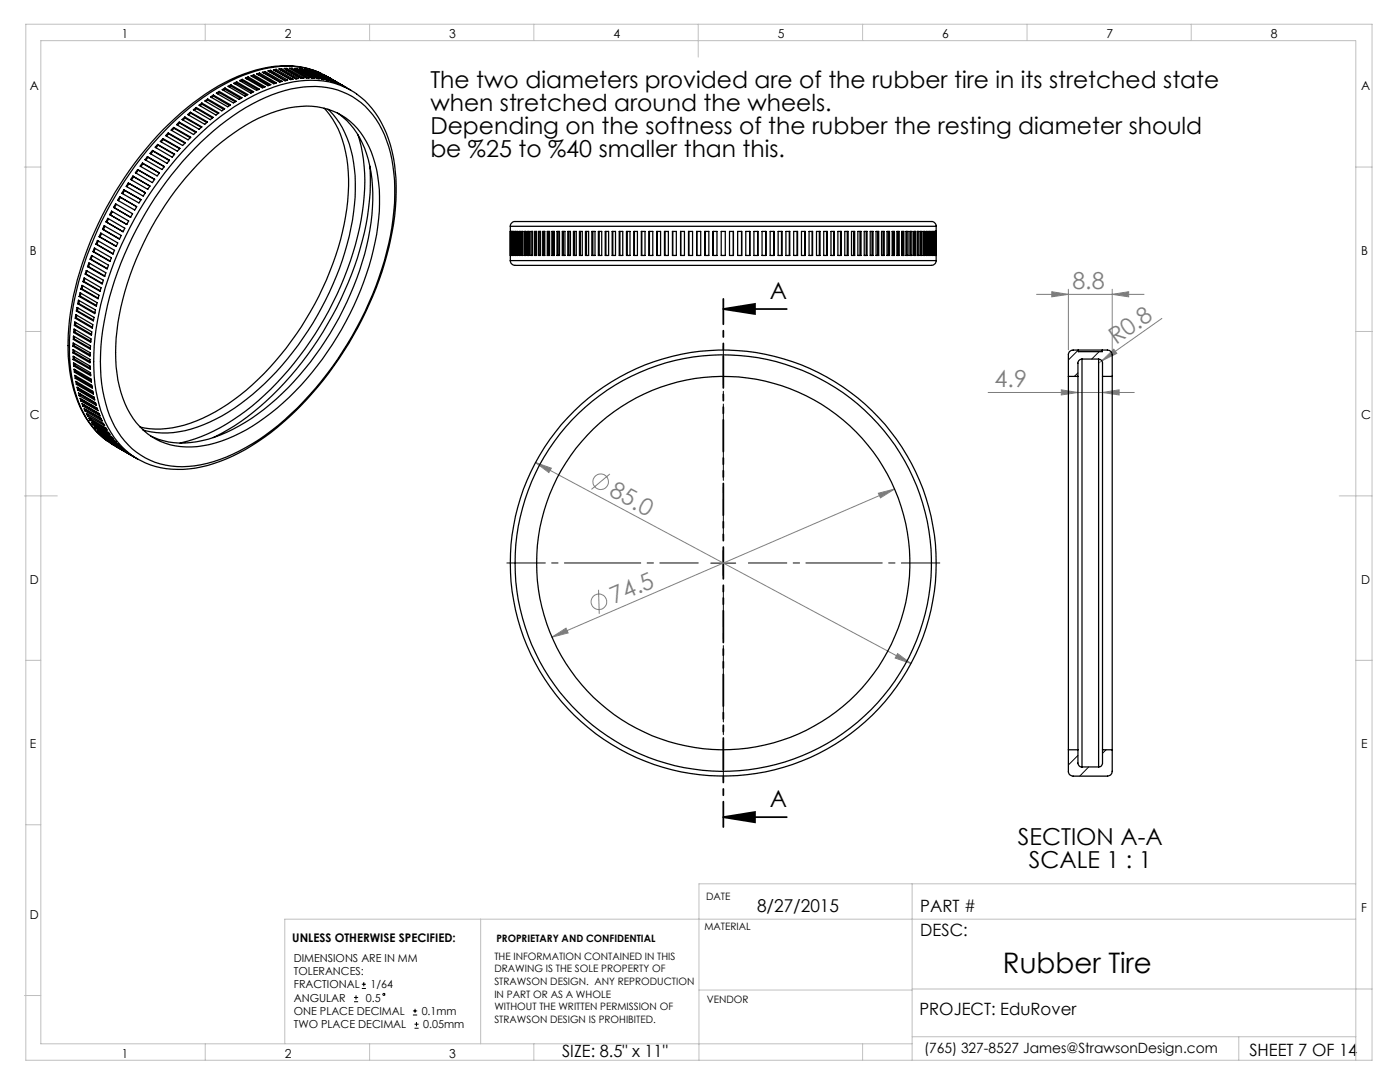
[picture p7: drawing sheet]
<svg xmlns="http://www.w3.org/2000/svg" width="279mm" height="216mm" viewBox="0 0 279 216" stroke-linecap="round" stroke-linejoin="round" font-family="sans-serif">
<g fill="none" stroke="#808080" stroke-width=".2">
<path d="M206.9 58.7h21.4M209.9 58.2l3.3 .5-3.3 .5zM213.2 57.7v12.1M222 58.7l3.2-.5v1zM222 57.7v12.1M197.2 78.3h29.2M211.8 77.8l3.3 .5-3.3 .5zM219.9 72l2.4-2.3 .6 .8zM219.9 72l-.6 .5M220 78.3l3.3-.5v1zM231.9 63.5l-12 8.5M106.9 92.3l74.9 40.1"/>
<path d="M106.9 92.3l3.1 1.1-.5 .9zM121.7 94.6l-3.7 3M175.3 98.4l3.2-.8-2.8 1.7zM178.5 97.6l-68.4 29.5M119.5 117.7l.1 4.8M110.1 127.1l2.9-1.8 .4 1zM179.1 130.4l2.7 2-3.2-1.1z"/>
<circle cx="119.9" cy="96.1" r="1.55"/>
<circle cx="119.5" cy="120.1" r="1.56"/>
</g>
<g fill="none" stroke="#000" stroke-width=".2">
<path d="M141.9 112.4h4.9M144.3 109.9v5M70.7 199.9h.8M70.7 199h.8M71 198.6v.9M72.2 197.2h.8M72.2 196.4h.8M72.6 196v.8M82.4 202.5h.9M82.4 201.7h.9M82.7 205.2h.8M82.7 204.4h.8"/>
<path d="M82.8 201.3v.8M83.1 203.9v.9"/>
<circle cx="76.6" cy="198.4" r=".21"/>
</g>
<path d="M144.3 61.7l6.4-1.1v2.1zM144.3 61.7h12.7M144.3 163.1l6.4-1.1v2.1zM144.3 163.1h12.7" fill="none" stroke="#000" stroke-width=".35"/>
<path d="M139.4 112.3h-38.2M144.4 107.3v-38.2M144.4 117.3v38.2M149.4 112.3h38.2" fill="none" stroke="#000" stroke-width=".2" stroke-dasharray="15.2 1.3 1.3 1.3" stroke-dashoffset="7.6"/>
<path d="M144.4 59.6v105.4" fill="none" stroke="#000" stroke-width=".35" stroke-dasharray="6.3 1.3 1.3 1.3 1.3 1.3" stroke-dashoffset="1.3"/>
<g fill="none" stroke="#c0c0c0" stroke-width=".2">
<path d="M5.2 4.8h268.6v206.8h-268.6zM41 4.8v3.3M73.8 4.8v3.3M106.5 4.8v3.3M139.3 4.8v6.6M172.2 4.8v3.3M205 4.8v3.3M237.7 4.8v3.3M4.9 33.3h3.2M270.5 33.3h3.3M5.2 66.1h2.9M270.5 66.1h3.3"/>
<path d="M4.9 99h6.5M267.3 99h6.5M5.2 131.8h2.9M270.5 131.8h3.3M5.2 164.6h2.9M182 176.4v35.2M270.6 176.4h-131.1v35.2M4.9 198.6h3.2M95.9 183.4v24.9M139.5 197.6h42.5M182 197.3h91.8M270.6 183.4h-213.8v24.9"/>
<path d="M41 208.3v3.3M73.8 208.3v3.3M106.5 208.3v3.3M172.2 208.3v3.3M182 208.3h-173.9v-200.2h262.4l.1 203.5M182 206.9h88.6M247.2 206.9v4.7"/>
</g>
<path d="M144.3 61.7l6.4-1.1v2.1zM144.3 163.1l6.4-1.1v2.1z" fill="#000"/>
<g fill="#808080">
<path d="M219.9 72l2.4-2.3 .6 .8z"/>
<path d="M179.1 130.4l-.5 .9 3.2 1.1zM106.9 92.3l2.6 2 .5-.9z"/>
<path d="M209.9 58.2l3.3 .5-3.3 .5zM222 58.7l3.2-.5v1z"/>
<path d="M175.3 98.4l.4 .9 2.8-1.7zM110.1 127.1l3.3-.8-.4-1z"/>
<path d="M211.8 77.8l3.3 .5-3.3 .5zM220 78.3l3.3-.5v1z"/>
</g>
<g fill="none" stroke="#000" stroke-width=".25">
<path d="M41.5 20l-.4 .2M41.5 20l3.2 1.8M41.5 19.8v.2M42 19.3l.6-.3 3.4 1.9-.6 .4zM42.6 19v.2M42.6 19.2l-.4 .3M42.6 19.2l3.2 1.9M43.2 18.6l.5-.4 3.4 2-.5 .3zM43.7 18.5l-.3 .2M43.7 18.5l3.3 1.8M43.7 18.2v.3M44.3 17.9l.6-.3 3.4 1.9-.6 .3z"/>
<path d="M44.9 17.8l-.3 .2M44.9 17.8l3.2 1.8M44.9 17.6v.2M45.5 17.2l.6-.3 3.4 2-.6 .3zM46.1 17.2l-.4 .2M46.1 17.2l3.1 1.8M46.1 16.9v.3M46.7 16.6l.5-.3 3.4 2-.5 .3zM47.2 16.6l-.3 .2M47.2 16.6l3.2 1.8M47.2 16.3v.3M47.8 16.1l.6-.3 3.4 2-.6 .2z"/>
<path d="M48.4 16.1l-.4 .1M48.4 16.1l3.1 1.8M48.4 15.8v.3M49 15.6l.5-.3 3.4 2-.5 .2zM49.5 15.6l-.3 .1M49.5 15.6l3.1 1.8M49.5 15.3v.3M50.1 15.1l.6-.1 3.3 1.9-.5 .2zM50.6 15.2l-.2 .1M50.6 15.2l3.1 1.8M50.7 15l-.1 .2M51.2 14.7l.6-.1 3.4 1.9-.6 .2z"/>
<path d="M51.8 14.9h-.3M51.8 14.9l3.1 1.8M51.8 14.6v.3M52.4 14.4l.5-.1 3.4 1.9-.5 .2zM52.8 14.5l-.1 .1M52.8 14.5l3.2 1.8M52.9 14.3l-.1 .2M53.5 14.1l.5-.1 3.4 2-.5 .1zM53.9 14.3h-.1M53.9 14.3l3.1 1.8M54 14l-.1 .3M54.6 13.9l.5-.1 3.4 2-.5 .1z"/>
<path d="M55 14.1h-.1M55 14.1l3.1 1.8M55.1 13.8l-.1 .3M55.7 13.8l.5-.1 3.4 2h-.5zM56.1 14h.1M56.1 14l3 1.7M56.2 13.7l-.1 .3M56.7 13.7h.6l3.3 1.9h-.5zM57.1 13.9h.1M57.1 13.9l3 1.7M57.3 13.7l-.2 .2M57.8 13.6h.5l3.4 2h-.5z"/>
<path d="M58.3 13.6l-.1 .3M58.8 13.7h.5l3.4 1.9h-.5zM59.3 13.7l-.1 .2M59.8 13.7l.5 .1 3.4 1.9h-.5zM60.3 13.8l-.1 .1M60.8 13.8l.4 .1 3.5 2-.5-.1zM61.3 13.9l-.1 .2M61.8 14l.4 .1 3.4 2-.4-.1zM62.2 14.1v.2M62.7 14.3l3.9 2.1zM63.1 14.4v.1M63.6 14.6l3.9 2.1z"/>
<path d="M63.7 14.5a19.5 19.5 0 0 0-15 .2 48 48 0 0 0-18.5 13.7 68.7 68.7 0 0 0-16.3 35.4 33.8 33.8 0 0 0 2.1 17.4 16.9 16.9 0 0 0 5.3 6.7M64.1 14.7l-.1 .1M64.5 14.9l3.8 2.2zM64.9 15.1v.1M65.8 15.6l-.4-.3 3.7 2.2-.3-.2M65.8 15.6h.1M70 18l-4.8-2.8a16.2 16.2 0 0 0-11.5-1.7 38.3 38.3 0 0 0-18.3 10.1 69.5 69.5 0 0 0-21.1 39.4 34.8 34.8 0 0 0 1.4 17.3 16.5 16.5 0 0 0 6.9 8.5M71.2 18.7a16 16 0 0 0-12.7-2.4 39.3 39.3 0 0 0-19.6 11.4 70 70 0 0 0-19.7 38.1 34 34 0 0 0 1.8 18.4 15.6 15.6 0 0 0 16.8 9.4 34.5 34.5 0 0 0 17.4-8.2 68.9 68.9 0 0 0 23.6-42.4 34.7 34.7 0 0 0-1.7-16.4 17.6 17.6 0 0 0-5.9-7.8M23.9 39.3l-.4 .7 3.4 1.9 .4-.7M23.9 39.3l3.4 1.9M23.9 39.3l.1 .1M24 39.4l-.4 .6"/>
<path d="M24 39.4l3.3 1.8M24.7 37.9l3.5 1.9-.5 .7-3.4-1.9zM24.7 37.9l.2 .1M24.9 38l-.4 .6M24.9 38l3.2 1.9M25.6 36.5l3.4 2-.4 .6-3.4-1.9zM25.6 36.5l.2 .1M25.8 36.6l-.5 .7M25.8 36.6l3.2 1.9M26.5 35.1l3.4 2-.4 .7-3.4-2zM26.5 35.1l.2 .2M26.7 35.3l-.5 .6"/>
<path d="M26.7 35.3l3.2 1.8M27.4 33.9l3.5 1.9-.5 .6-3.4-1.9zM27.5 33.8l.1 .1M27.6 33.9l-.4 .7M27.6 33.9l3.2 1.9M28.4 32.6l3.4 2-.4 .5-3.4-1.9zM28.4 32.5l.1 .2M28.5 32.7l-.4 .5M28.5 32.7l3.3 1.8M29.4 31.3l3.4 2-.5 .5-3.4-1.9zM29.4 31.3l.1 .1M29.5 31.4l-.4 .6"/>
<path d="M29.5 31.4l3.3 1.9M30.3 30.2l.1-.2 3.4 2-.5 .6-3.3-2zM30.4 30l.2 .2M30.6 30.2l-.5 .5M30.6 30.2l3.2 1.8M31.3 29l.2-.2 3.4 2-.5 .6-3.4-2zM31.5 28.8l.1 .2M31.6 29l-.5 .5M31.6 29l3.2 1.8M32.3 27.9l.2-.2 3.4 1.9-.5 .6-3.4-2zM32.5 27.7l.1 .1M32.6 27.8l-.4 .5"/>
<path d="M32.6 27.8l3.2 1.9M33.4 26.6l.2-.1 3.4 2-.6 .5-3.3-1.9zM33.6 26.5l.1 .2M33.7 26.7l-.5 .5M33.7 26.7l3.2 1.9M34.3 25.8l.4-.4 3.4 2-.6 .5-3.4-1.9zM34.7 25.4v.2M34.7 25.6l-.4 .4M34.7 25.6l3.3 1.9M35.4 24.7l.4-.3 3.4 1.9-.6 .5-3.4-1.9zM35.8 24.4v.2M35.8 24.6l-.4 .4"/>
<path d="M35.8 24.6l3.3 1.8M36.3 23.8l.6-.4 3.4 1.9-.6 .5zM36.9 23.4v.2M36.9 23.6l-.4 .4M36.9 23.6l3.3 1.8M37.5 22.9l.5-.5 3.4 1.9-.5 .5zM38 22.4l.1 .2M38.1 22.6l-.5 .4M38.1 22.6l3.2 1.8M38.6 21.9l.6-.5 3.3 2-.5 .5zM38.8 29.6a41.9 41.9 0 0 1 18.1-11.5 16.7 16.7 0 0 1 14.3 1.8 17.4 17.4 0 0 1 6.7 10.6 42.6 42.6 0 0 1-1.2 21.5 69.5 69.5 0 0 1-21.1 32.8 35.7 35.7 0 0 1-16.8 8.2 15.1 15.1 0 0 1-16.9-10.1 36.4 36.4 0 0 1-.8-20.3 69.1 69.1 0 0 1 17.7-33zM39.2 21.4v.3"/>
<path d="M39.2 21.7l-.4 .3M39.2 21.7l3.2 1.8M39.7 21l.6-.4 3.4 1.9-.6 .5zM40.3 20.6v.2M40.3 20.8l-.4 .3M40.3 20.8l3.2 1.8M40.6 31.6a35.3 35.3 0 0 1 17.1-10.1 14.1 14.1 0 0 1 12.9 3.4 19.8 19.8 0 0 1 5.1 13 51 51 0 0 1-5.9 24.8 55.6 55.6 0 0 1-20.7 23.1 21.6 21.6 0 0 1-14.1 3.2 13.7 13.7 0 0 1-10.5-9.6 32.1 32.1 0 0 1-.7-16.5 61.5 61.5 0 0 1 16.8-31.3zM40.9 20.1l.6-.3 3.3 1.9-.5 .4zM64.7 21.6a19.7 19.7 0 0 1 4.8 12.7 50.4 50.4 0 0 1-5.9 24.8 58.3 58.3 0 0 1-18.2 21.6 24.8 24.8 0 0 1-15.5 4.8l-2-.3M65.5 21.8a18.6 18.6 0 0 1 5.2 11.9 45.8 45.8 0 0 1-4.2 23 59 59 0 0 1-19.7 24.8 25.4 25.4 0 0 1-14.5 4.9l-2.1-.2-1.7-.4M67.3 22.5a16.2 16.2 0 0 1 6.5 10.6 40.5 40.5 0 0 1-2 20.8 60.4 60.4 0 0 1-20.3 28.7 26.7 26.7 0 0 1-15.7 5.8 14.2 14.2 0 0 1-5.7-1.4M71.4 26.9a35.6 35.6 0 0 1 .4 18.6 65.3 65.3 0 0 1-22.7 36.5 34.1 34.1 0 0 1-13.2 6.4"/>
<path d="M73.8 33.2a52.4 52.4 0 0 1-5.8 26.6 63.2 63.2 0 0 1-21.2 25.2l-4.3 2.3M15.7 59.9l3.4 1.9-.2 .8-3.4-2zM16 58.4l3.4 2-.2 .7-3.4-1.9zM16 59.1l3.3 1.9M16 59.1l-.2 .1M16.2 58.5l-.2 .6M16.4 56.9l3.4 2-.2 .7-3.4-1.9zM16.4 57.6l3.2 1.9M16.4 57.6l-.2 .1M16.5 57l-.1 .6M16.8 56.2l3.2 1.8M16.8 56.2h-.2"/>
<path d="M16.8 55.5l3.4 1.9-.2 .7-3.4-1.9zM16.9 55.6l-.1 .6M17 54.7h.2M17.2 54.7l3.2 1.9M17.2 54l3.4 1.9-.2 .8-3.4-2zM17.4 54l-.2 .7M17.5 53.2h.2M17.7 53.2l3.2 1.9M17.7 52.5l3.4 1.9-.2 .8-3.4-2zM17.9 52.6l-.2 .6M18 51.7h.2M18.2 51.7l3.2 1.9"/>
<path d="M18.3 51l3.4 1.9-.3 .8-3.4-2zM18.4 51l-.2 .7M18.6 50.2h.1M18.7 50.2l3.3 1.9M18.8 49.5l3.4 1.9-.3 .8-3.3-2zM19 49.6l-.3 .6M19.2 48.7l.1 .1M19.3 48.8l3.3 1.8M19.4 48l3.5 2-.4 .7-3.3-2zM19.6 48.1l-.3 .7M19.8 47.2l.2 .1M20 47.3l3.2 1.8"/>
<path d="M20.1 46.5l3.4 2-.3 .7-3.4-2zM20.2 46.6l-.2 .7M20.5 45.8h.1M20.6 45.8l3.2 1.9M20.8 45l3.4 2-.4 .7-3.3-1.9zM21 45.1l-.4 .7M21.2 44.3h.1M21.3 44.3l3.3 1.9M21.5 43.6l3.4 1.9-.3 .7-3.4-1.9zM21.7 43.7l-.4 .6M21.9 42.8l.1 .1M22 42.9l3.3 1.9"/>
<path d="M22.3 42.1l3.4 2-.4 .7-3.4-2zM22.4 42.2l-.4 .7M22.7 41.4l.4-.7 3.4 2-.4 .7M22.7 41.4l3.4 2M22.7 41.4l.1 .1M22.8 41.5l3.3 1.9M23.2 40.8l-.4 .7M101.8 45.2a1.15 1.15 0 0 1 1.6-1h81.7a1.35 1.35 0 0 1 1.7 .7v.3M101.8 52a1.15 1.15 0 0 0 1.6 1h81.7a1.41 1.41 0 0 0 1.7-.8v-.2M101.8 46.2v4.8M101.8 45.2h85M101.8 52h85"/>
<path d="M101.8 45.2v6.8M101.9 51h.1M101.9 46.2h.1M101.9 46.2v4.8M102 46.2h.1v4.8h-.1zM102.2 46.2h.1v4.8h-.1zM102.5 46.2h.1v4.8h-.1zM102.8 46.2h.2v4.8h-.2zM103.2 46.2h.2v4.8h-.2zM103.6 46.2h.3v4.8h-.3zM104.1 46.2h.3v4.8h-.3zM104.7 46.2h.3v4.8h-.3z"/>
<path d="M105.3 46.2h.3v4.8h-.3zM105.9 46.2h.4v4.8h-.4zM106.2 46.2v4.8M106.7 46.2h.4v4.8h-.4zM107 46.2v4.8M107.5 46.2h.4v4.8h-.4zM107.7 46.2v4.8M108.3 46.2h.4v4.8h-.4zM108.5 46.2v4.8M109.2 46.2h.5v4.8h-.5zM109.5 46.2v4.8M110.1 46.2h.5v4.8h-.5z"/>
<path d="M110.4 46.2v4.8M111.2 46.2h.5v4.8h-.5zM111.4 46.2v4.8M112.2 46.2h.5v4.8h-.5zM112.4 46.2v4.8M113.3 46.2h.5v4.8h-.5zM113.5 46.2v4.8M114.4 46.2h.6v4.8h-.6zM114.7 46.2v4.8M115.6 46.2h.6v4.8h-.6zM115.8 46.2v4.8M116.8 46.2h.7v4.8h-.7z"/>
<path d="M117.1 46.2v4.8M118.1 46.2h.6v4.8h-.6zM118.3 46.2v4.8M119.4 46.2h.7v4.8h-.7zM119.6 46.2v4.8M120.8 46.2h.7v4.8h-.7zM120.9 46.2v4.8M122.2 46.2h.6v4.8h-.6zM122.3 46.2v4.8M123.6 46.2h.7v4.8h-.7zM123.7 46.2v4.8M125 46.2h.7v4.8h-.7z"/>
<path d="M125.2 46.2v4.8M126.5 46.2h.7v4.8h-.7zM126.6 46.2v4.8M128 46.2h.7v4.8h-.7zM128.1 46.2v4.8M129.5 46.2h.8v4.8h-.8zM129.6 46.2v4.8M131.1 46.2h.7v4.8h-.7zM131.2 46.2v4.8M132.6 46.2h.8v4.8h-.8zM132.7 46.2v4.8M134.2 46.2h.8v4.8h-.8z"/>
<path d="M134.3 46.2v4.8M135.8 46.2h.8v4.8h-.8zM135.9 46.2v4.8M137.4 46.2h.8v4.8h-.8zM137.5 46.2v4.8M139 46.2h.8v4.8h-.8zM140.7 46.2h.8v4.8h-.8zM140.7 46.2v4.8M142.3 46.2h.8v4.8h-.8zM143.9 46.2h.8v4.8h-.8zM145.6 46.2h.8v4.8h-.8zM147.2 46.2h.8v4.8h-.8z"/>
<path d="M148 46.2v4.8M148.8 46.2h.8v4.8h-.8zM150.5 46.2h.8v4.8h-.8zM151.2 46.2v4.8M152.1 46.2h.8v4.8h-.8zM152.8 46.2v4.8M153.7 46.2h.8v4.8h-.8zM154.4 46.2v4.8M155.3 46.2h.8v4.8h-.8zM156 46.2v4.8M156.8 46.2h.8v4.8h-.8zM157.5 46.2v4.8"/>
<path d="M158.4 46.2h.8v4.8h-.8zM159.1 46.2v4.8M159.9 46.2h.8v4.8h-.8zM160.6 46.2v4.8M161.5 46.2h.7v4.8h-.7zM162.1 46.2v4.8M162.9 46.2h.8v4.8h-.8zM163.5 46.2v4.8M164.4 46.2h.7v4.8h-.7zM165 46.2v4.8M165.8 46.2h.7v4.8h-.7zM166.4 46.2v4.8"/>
<path d="M167.2 46.2h.7v4.8h-.7zM167.7 46.2v4.8M168.6 46.2h.7v4.8h-.7zM169.1 46.2v4.8M169.9 46.2h.7v4.8h-.7zM170.4 46.2v4.8M171.2 46.2h.6v4.8h-.6zM171.6 46.2v4.8M172.5 46.2h.5v4.8h-.5zM172.9 46.2v4.8M173.7 46.2h.5v4.8h-.5zM174 46.2v4.8"/>
<path d="M174.8 46.2h.6v4.8h-.6zM175.2 46.2v4.8M175.9 46.2h.6v4.8h-.6zM176.2 46.2v4.8M177 46.2h.5v4.8h-.5zM177.3 46.2v4.8M178 46.2h.5v4.8h-.5zM178.3 46.2v4.8M179 46.2h.5v4.8h-.5zM179.2 46.2v4.8M180 46.2h.4v4.8h-.4zM180.1 46.2v4.8"/>
<path d="M180.8 46.2h.4v4.8h-.4zM180.9 46.2v4.8M181.6 46.2h.4v4.8h-.4zM181.7 46.2v4.8M182.4 46.2h.3v4.8h-.3zM182.5 46.2v4.8M183.1 46.2h.3v4.8h-.3zM183.7 46.2h.3v4.8h-.3zM184.3 46.2h.3v4.8h-.3zM184.8 46.2h.3v4.8h-.3zM185.3 46.2h.2v4.8h-.2zM185.7 46.2h.2v4.8h-.2z"/>
<path d="M186.1 46.2h.1v4.8h-.1zM186.3 46.2h.1v4.8h-.1zM186.5 46.2h.2v4.8h-.2zM186.7 51h.1M186.7 46.2h.1M186.7 46.2v4.8M186.8 46.2v4.8M186.8 45.2v6.8M14.6 69.8l3.4 1.9v.7l-3.4-2zM14.6 71.1l3.4 2v.6l-3.4-1.9zM14.6 68.4l3.4 2v.6l-3.4-1.9zM14.7 67.1l3.4 1.9-.1 .7-3.4-2z"/>
<path d="M14.7 72.4l3.4 2v.6l-3.4-2zM14.8 73.7l3.4 1.9v.6l-3.3-1.9zM14.8 65.7l3.4 1.9-.1 .7-3.4-1.9zM14.8 69l3.2 1.8M14.8 69l-.2 .1M14.8 70.3l3.2 1.8M14.8 69.9v.4M14.8 70.3l-.2 .1M14.8 67.6l3.2 1.9M14.8 67.6l-.2 .1M14.8 68.5v.5M14.8 71.6l3.2 1.8"/>
<path d="M14.8 71.2v.4M14.8 71.6l-.2 .2M14.9 67.2l-.1 .4M14.9 72.5v.4M14.9 64.2l3.4 2-.1 .7-3.3-2zM14.9 74.9l3.4 2 .1 .5-3.4-1.9zM14.9 66.3l3.2 1.8M14.9 66.3l-.2 .1M14.9 72.9l3.2 1.8M14.9 72.9l-.2 .1M15 65.8l-.1 .5M15 73.8l.1 .3"/>
<path d="M15.1 64.8l3.2 1.9M15.1 64.8l-.2 .1M15.1 74.1l3.1 1.9M15.1 74.1l-.2 .2M15.1 64.3v.5M15.1 76.1l3.4 2 .1 .5-3.4-1.9zM15.1 62.8l3.4 2-.1 .7-3.4-2zM15.2 75v.3M15.2 63.4l3.3 1.9M15.2 63.4l-.2 .1M15.2 75.3l3.2 1.9M15.2 75.3l-.2 .2"/>
<path d="M15.3 62.9l-.1 .5M15.4 61.3l3.4 2-.2 .7-3.4-1.9zM15.4 77.3l3.4 1.9 .1 .6-3.4-2zM15.4 76.3l.1 .2M15.5 62l3.2 1.9M15.5 62l-.3 .1M15.5 76.5l3.1 1.8M15.5 76.5l-.3 .2M15.6 61.5l-.1 .5M15.7 78.4l3.4 2 .1 .5-3.4-1.9zM15.7 77.4v.2M15.7 77.6l3.1 1.8"/>
<path d="M15.7 77.6l-.2 .2M15.7 60.6l3.2 1.8M15.7 60.6h-.2M15.8 60l-.1 .6M16 79.5l3.4 2 .2 .5-3.4-2zM16 78.6v.1M16 78.7l3.1 1.8M16 78.7l-.2 .3M16.3 79.7l.1 .1M16.4 79.8l3 1.8M16.4 79.8l-.2 .2M213.2 75.1v-4.3a.91 .91 0 0 1 1-1h6.8a.96 .96 0 0 1 1 1v4.3"/>
<path d="M213.2 75.1v74.5M213.2 75.1h1.9M215.1 75.1v74.5M215.2 69.8v.4h4.8v-.4M215.9 71.6a.85 .85 0 0 0-.8 .9v2.6M215.9 71.6v81.4M215.9 71.6h3.4M219.3 71.6a.78 .78 0 0 1 .7 .9v2.6M219.3 71.6v81.4M220 75.1v74.5M220 75.1h2M222 75.1v74.5"/>
<path d="M16.4 80.5l3.4 2 .2 .5-3.5-2zM16.7 80.8l.1 .1M16.8 80.9l3 1.7M16.8 80.9l-.3 .1M17 82l3.4 2-.2-.5M17 82l-.2-.4 3.4 1.9M17.2 81.8l3 1.7M17.2 81.8h.1M17.2 81.8l-.2 .2M17.3 82.5l3.3 2 .3 .4-3.4-1.9zM17.7 82.8l-.2 .2M17.7 83.4l3.4 2 .3 .4-3.4-1.9z"/>
<path d="M18.2 83.7l-.2 .2M18.3 84.3l3.4 2 .2 .4-3.3-2zM18.7 84.6l-.1 .1M18.8 85.1l3.4 2 .3 .4-3.3-2zM19.3 85.4l-.1 .1M19.5 85.9l3.4 2 .3 .3-3.5-1.9zM19.9 86.1l-.1 .2M20.1 86.6l3.7 2.3-3.4-1.9zM20.5 86.9v.1M20.8 87.3l3.8 2.3zM21.2 87.6h.1M21.5 87.9l3.8 2.3z"/>
<path d="M21.9 88.2h.1M22.3 88.5l3.8 2.2zM22.6 88.8l.8 .4M22.7 88.8h-.1M23.5 89.3l-.4-.3 4.4 2.6M23.5 89.3h.1M23.5 89.3l3.2 1.8M213.2 149.6v4.3a.91 .91 0 0 0 1 1h6.8a.96 .96 0 0 0 1-1v-4.3M213.2 149.6h1.9M215.1 149.6v2.7a.78 .78 0 0 0 .8 .7M215.9 153h3.4M220 149.6v2.7a.73 .73 0 0 1-.7 .7"/>
<path d="M220 149.6h2"/>
<circle cx="144.3" cy="112.4" r="42.5"/>
<circle cx="144.3" cy="112.4" r="41.5"/>
<circle cx="144.3" cy="112.3" r="37.2"/>
</g>
<path d="M215.1 74.4l-.7 .7M215.2 69.8l-2 2M219.4 70.2l-1.5 1.4M215.1 150.7l-1.9 1.9M217.3 153l-1.8 1.9M220.7 149.6l-.7 .7" fill="none" stroke="#000" stroke-width=".2"/>
<text font-size="5.6" x="200.2" y="194.1">Rubber Tire</text>
<g font-size="4.7">
<text x="85.9" y="17.7">The two diameters provided are of the rubber tire in its stretched state</text>
<text x="85.9" y="22.2">when stretched around the wheels.</text>
<text x="85.9" y="26.7">Depending on the softness of the rubber the resting diameter should</text>
<text x="85.9" y="31.2">be %25 to %40 smaller than this.</text>
<text x="153.6" y="59.6">A</text>
<text x="153.6" y="161">A</text>
<text x="203.1" y="168.6">SECTION A-A</text>
<text x="205.3" y="173.1">SCALE 1 : 1</text>
</g>
<g font-size="4.7" fill="#808080">
<text x="214" y="57.7">8.8</text>
<text x="222.7" y="68.9" transform="rotate(-35 222.7 68.9)">R0.8</text>
<text x="198.5" y="77.3">4.9</text>
<text x="121.4" y="98.8" transform="rotate(28 121.4 98.8)">85.0</text>
<text x="122.6" y="120.6" transform="rotate(-23 122.6 120.6)">74.5</text>
</g>
<text font-size="3.5" x="151.1" y="182.1">8/27/2015</text>
<g font-size="3.4">
<text x="183.7" y="182">PART #</text>
<text x="183.7" y="186.7">DESC:</text>
<text x="183.5" y="202.5">PROJECT: EduRover</text>
<text x="112.2" y="211">SIZE: 8.5&quot; x 11&quot;</text>
<text x="249.3" y="210.7">SHEET 7 OF 14</text>
</g>
<text font-size="2.8" x="184.4" y="210.1">(765) 327-8527 James@StrawsonDesign.com</text>
<g font-size="2.5">
<text x="24.3" y="7.6">1</text>
<text x="56.8" y="7.6">2</text>
<text x="89.6" y="7.6">3</text>
<text x="122.4" y="7.6">4</text>
<text x="155.2" y="7.6">5</text>
<text x="188" y="7.6">6</text>
<text x="220.8" y="7.6">7</text>
<text x="253.6" y="7.6">8</text>
<text x="6" y="18">A</text>
<text x="271.7" y="18">A</text>
<text x="6" y="50.8">B</text>
<text x="271.7" y="50.8">B</text>
<text x="6" y="83.6">C</text>
<text x="271.7" y="83.7">C</text>
<text x="6" y="116.4">D</text>
<text x="271.7" y="116.4">D</text>
<text x="6" y="149.2">E</text>
<text x="271.7" y="149.2">E</text>
<text x="6" y="183.3">D</text>
<text x="271.7" y="182">F</text>
<text x="24.3" y="211">1</text>
<text x="56.8" y="211">2</text>
<text x="89.6" y="211">3</text>
</g>
<text font-size="2.4" x="58.3" y="187.9">UNLESS OTHERWISE SPECIFIED:</text>
<g font-size="2.2">
<text x="58.6" y="191.9">DIMENSIONS ARE IN MM</text>
<text x="58.6" y="194.6">TOLERANCES:</text>
<text x="58.6" y="197.2">FRACTIONAL</text>
<text x="73.9" y="197.2">1/64</text>
<text x="58.6" y="202.5">ONE PLACE DECIMAL</text>
<text x="58.6" y="199.9">ANGULAR</text>
<text x="73" y="199.9">0.5</text>
<text x="84.2" y="202.5">0.1mm</text>
<text x="58.6" y="205.2">TWO PLACE DECIMAL</text>
<text x="84.5" y="205.2">0.05mm</text>
</g>
<g font-size="2">
<text x="140.9" y="179.7">DATE</text>
<text x="140.6" y="185.6">MATERIAL</text>
<text x="98.7" y="191.5">THE INFORMATION CONTAINED IN THIS</text>
<text x="99.1" y="187.9">PROPRIETARY AND CONFIDENTIAL</text>
<text x="98.7" y="194">DRAWING IS THE SOLE PROPERTY OF</text>
<text x="98.7" y="196.6">STRAWSON DESIGN. ANY REPRODUCTION</text>
<text x="98.7" y="199.1">IN PART OR AS A WHOLE</text>
<text x="98.7" y="201.6">WITHOUT THE WRITTEN PERMISSION OF</text>
<text x="141" y="200.1">VENDOR</text>
<text x="98.7" y="204.1">STRAWSON DESIGN IS PROHIBITED.</text>
</g>
</svg>
